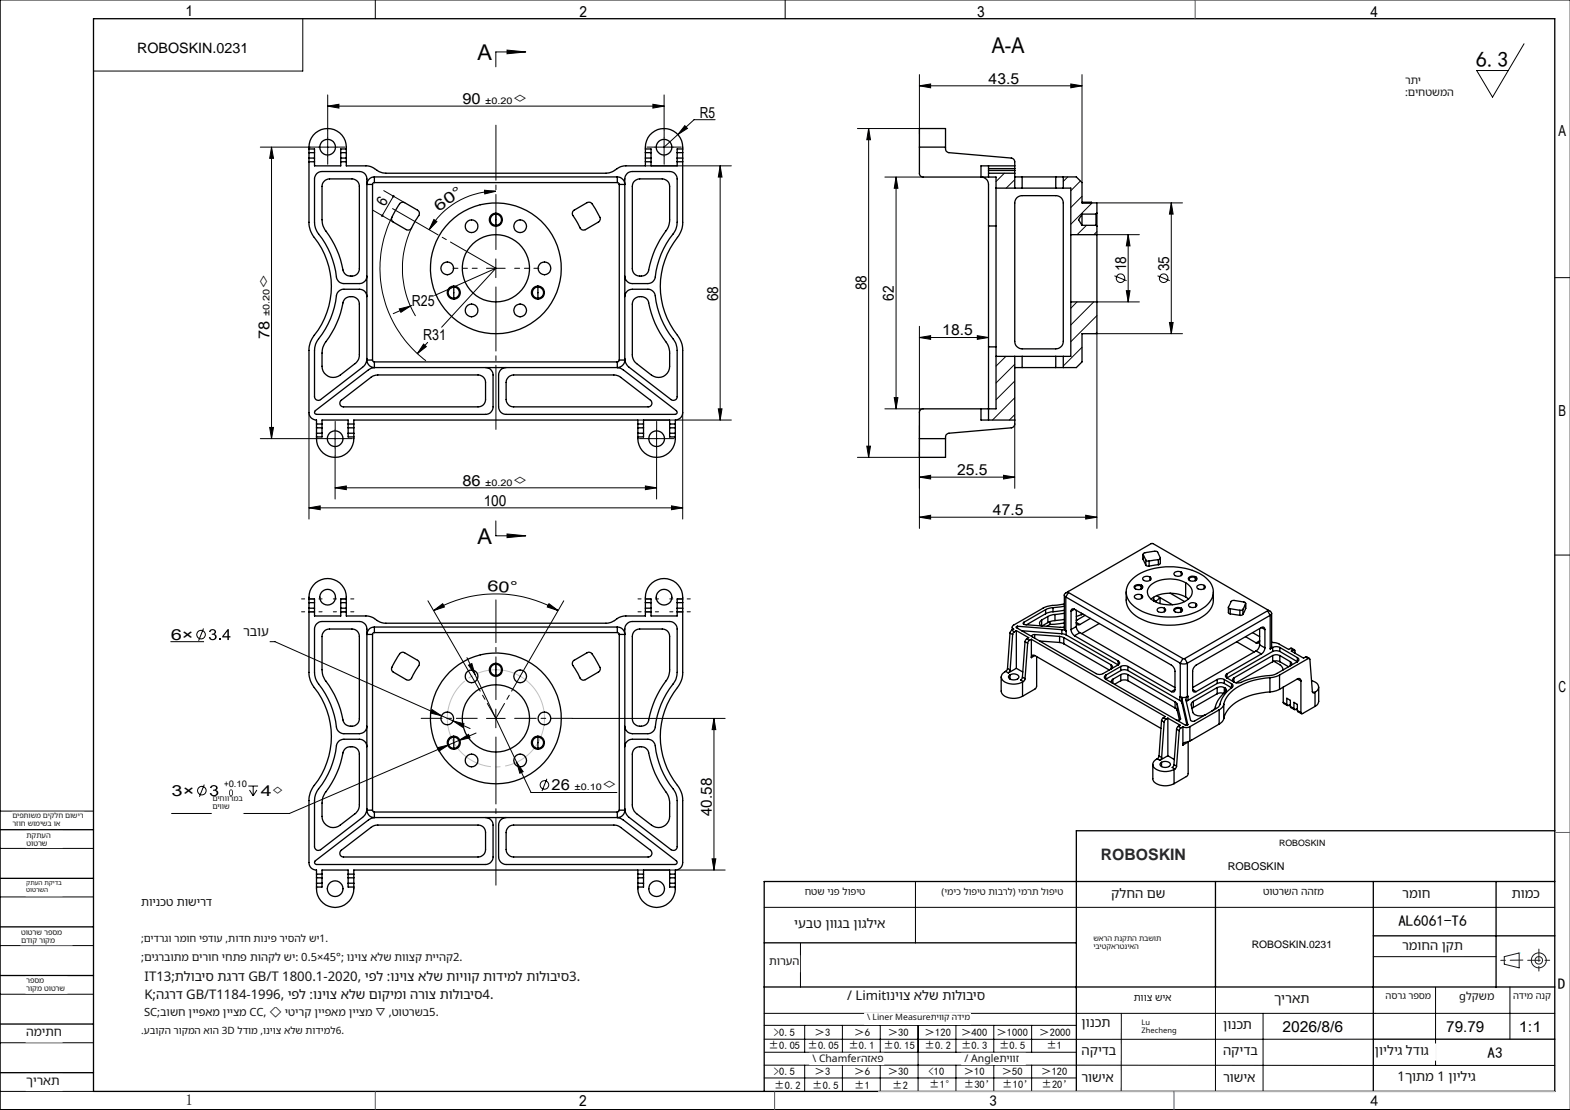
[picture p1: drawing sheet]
<svg xmlns="http://www.w3.org/2000/svg" width="420mm" height="297mm" viewBox="0 0 420 297" stroke-linecap="round" stroke-linejoin="round" font-family="sans-serif">
<g fill="none" stroke="#000" stroke-width=".27">
<path d="M100.4 0v5M210 0v5M420 0h-419.9v297h419.9M81 5v14h-56M135.6 13.4l5.1 .5-5.1 .5zM140.7 13.9h-8.1v4M246 20v15.9M289.5 20v28.9M407.7 11.7l-8.4 14.3-4.3-7.1h8.5M69.6 39.4h13.4M72.6 39.4l.6 3h-1.1zM72.6 39.4v78"/>
<path d="M85.2 39.4h4.9M87.7 28.4l3-.5v1zM87.7 25.4v9.4M87.7 28.4h90M87.7 36.9v5M174.7 27.9l3 .5-3 .5zM175.2 39.4h5M177.7 36.9v5M177.7 25.4v9.4M183.2 33.6l.7 .8-2.6 1.6zM191.3 32h-5.6l-8 7.4M229.4 34.4h16.6"/>
<path d="M232.4 34.4v88M232.4 34.4l.5 3h-1zM246 23l3-.5v1zM246 23h43.5M286.5 22.5l3 .5-3 .5zM99.7 56.2l5.5 3.2M102.7 51l5.5 3.2M104.8 58.1a30.9 30.9 0 0 0 9.1 38.4M105.2 52.5l-3 5.2M116.1 58.7l.8 .6-2.1 2.2zM129.6 50.9l3 .3-2.9 .7zM132.6 51.2a20.7 20.7 0 0 0-17.8 10.3"/>
<path d="M172.6 44.4h23.1M192.7 44.4l.4 3h-.9zM192.7 44.4v68M236.7 47.4h10.2M239.7 47.4l.5 3h-1zM239.7 47.4v62M268.7 46.4l-2.2 2.2M271.5 48.1l-2.3 2.2M285.6 47.3l-1.2 1.2M289 48.4l-2.5 2.6M289.5 52.5l-3 3M292.2 54.3l-5.7 5.7"/>
<path d="M293.4 54.3h22.9M313.3 54.3l.5 3h-1zM313.3 54.3v35M110.1 61a24.9 24.9 0 0 0 1.1 23.6M116.3 79.1l16.3-7.3-14.5 15.8M130.1 71.8h5M132.6 69.3v5M290.7 60.3l-2.6 2.5M293.4 62l-.8 .8M293.4 62.8h11.4M298.1 73.8l3.3 1.3M301.3 77.8h1l-.5 3z"/>
<path d="M301.8 62.8l.5 3h-1zM301.8 62.8v18M309.7 73.8l3.2 1.3M415.9 74.3h4.1M106.8 82.7l3-.8-2.6 1.7zM109.8 81.9l-4.6 2M110.2 81.7l-.4 .2M113.3 92.1l.8 .6-2.4 1.9zM114.4 91.6l-2.7 3M246 90.3l3-.5v1zM246 87.3v23.1M246 90.3h18.4"/>
<path d="M261.4 89.8l3 .5-3 .5zM269.1 95.4l-2.6 2.6M271.5 97.5l-5 5M288.1 80.8l-1.6 1.7M289.5 92.9l-5.1 5M292.6 80.8l-6.1 6.2M293.4 84.5l-6.9 6.9M293.4 88.9l-.3 .4M293.4 80.8h11.4M312.8 86.3h1l-.5 3zM316.3 89.3h-22.9v52.1M69.6 117.4h15.5"/>
<path d="M72.1 114.4h1.1l-.6 3zM82.7 110.4v28.5M87.1 117.4h5M89.6 114.9v5M170.6 112.4h25.1M173.1 117.4h5.1M175.6 114.9v5M182.6 110.4v28.5M192.2 109.4h.9l-.4 3zM231.9 119.4h1l-.5 3zM236.7 109.4h10.2M239.2 106.4h1l-.5 3z"/>
<path d="M246 113.9v27.5M271.5 101.9l-5 5.1M271.5 106.4l-6 6M271.5 110.9l-1.5 1.5M271.5 113.4v17.3M82.7 135.9l3-.5v1zM82.7 135.9h99.9M89.6 130.5l3-.5v1zM89.6 122v11.5M89.6 130.5h86M132.6 139.4v4h8.1M172.6 130l3 .5-3 .5z"/>
<path d="M175.6 122v11.5M179.6 135.4l3 .5-3 .5zM229.4 122.4h16.6M246 127.7l3-.5v1zM246 127.7h25.5M246 138.4l3-.5v1zM246 138.4h47.4M268.5 127.2l3 .5-3 .5zM290.4 137.9l3 .5-3 .5zM135.6 142.9l5.1 .5-5.1 .5zM415.9 148.5h4.1M45.7 171.7h27.9l44.5 19.8"/>
<path d="M54.4 168.2l-1.3 3.2M114.5 160.8l11.7 20.2M116 163.4l2.4-1.9 .5 .9zM116 163.4a33.4 33.4 0 0 1 33.3 0M124.9 176l2.2 4.5M125.3 178l.9-.5 .9 3zM146.9 161.5l2.4 1.9-2.9-1zM150.8 160.8l-11.7 20.2M115.6 189.9l2.5 1.6-3-.7zM118.1 191.5l3.1 1.4M120 199.3l-42.6 18.4h-31.5M121.2 192.9l2.9 .8-.3 .9z"/>
<path d="M121.2 192.9l4.6 2M122.8 198.1l2.5-1.6 .4 .9zM122.8 198.1l-2.8 1.2M127.1 180.5l15 31.6h22.9M127.4 196.1l-4.6 2M130.1 192.2h5M132.6 189.7v5M153 192.2h41M191 192.2l.5 3h-1zM191 192.2v40.6M0 217h25M54.6 209.9l-1.3 3.3"/>
<path d="M66.4 210.3h2.6M66.7 211.4l1 1.5M67.7 210.3v2.6M68.7 211.4l-1 1.5M117.1 200.1l2.9-.8-2.6 1.7zM138.2 204l1.7 2.5-.8 .4zM146.3 208.4l-1.3 3.3M0 227h25M0 240h25M170.6 232.8h23.4M190.5 229.8h1l-.5 3zM244.9 236v16.3"/>
<path d="M0 253h25M204.4 242.8h211.5M214.1 252.4v11.8M367.4 256h32.8M0 266h25M0 279h25M204.4 271.1h211.5M204.4 278.1h163M204.4 274.4h83.5M215.3 274.4v7.1M225.4 274.4v7.1M235.5 274.4v7.1"/>
<path d="M245.6 274.4v17.6M255.7 274.4v7.1M265.9 274.4v7.1M276 274.4v7.1M300 271.1l-.1 21M325.2 264.1v27.9M337.9 271.1v20.9M384 264.2v20.9M403.9 264.1v14M0 292h25M204.4 285l211.5 .1M204.4 288.4h83.5"/>
<path d="M204.5 281.5h83.5M215.3 285v7M225.4 285v7M235.5 285v7M255.7 285v7M265.9 285v7M276 285v7M287.9 292h128"/>
<circle cx="299.8" cy="74.4" r="1.14"/>
<circle cx="311.3" cy="74.4" r="1.14"/>
<circle cx="53.8" cy="169.8" r="1.15"/>
<circle cx="54" cy="211.5" r="1.15"/>
<circle cx="145.6" cy="210" r="1.15"/>
</g>
<g fill="none" stroke="#191924" stroke-width=".27">
<path d="M402.4 256l4-1v4l-4-1z"/>
<circle cx="411.7" cy="257" r="1"/>
<circle cx="411.7" cy="257" r="2"/>
</g>
<path d="M145.1 188.4a13 13 0 0 0-21.7-5.3 13 13 0 0 0 5.7 21.6 13 13 0 0 0 16.3-15.3l-.3-1" fill="none" stroke="#c0c0c0" stroke-width=".27" stroke-dasharray="30.5 1.3 1.3 1.3" stroke-dashoffset="8.7" stroke-linecap="butt"/>
<path d="M86.2 163.7h-5.5M86.2 160.2h-5.5M94.7 163.7h-5.5M94.7 160.2h-5.5M176.2 160.2h-5.5M176.2 163.7h-5.5M184.7 160.2h-5.5M184.7 163.7h-5.5" fill="none" stroke="#000" stroke-width=".27" stroke-dasharray="30.5 1.3 1.3 1.3" stroke-dashoffset="29.6"/>
<path d="M132.7 187.2v-26.7" fill="none" stroke="#000" stroke-width=".27" stroke-dasharray="30.5 1.3 1.3 1.3" stroke-dashoffset="19"/>
<path d="M127.7 192.2h-15" fill="none" stroke="#000" stroke-width=".27" stroke-dasharray="30.5 1.3 1.3 1.3" stroke-dashoffset="24.9"/>
<path d="M132.7 197.2v39.6" fill="none" stroke="#000" stroke-width=".27" stroke-dasharray="30.5 1.3 1.3 1.3" stroke-dashoffset="12.6"/>
<path d="M137.7 192.2h15.4" fill="none" stroke="#000" stroke-width=".27" stroke-dasharray="30.5 1.3 1.3 1.3" stroke-dashoffset="24.7"/>
<path d="M105 55.8l27.7 16" fill="none" stroke="#000" stroke-width=".27" stroke-dasharray="30.5 1.3 1.3 1.3" stroke-dashoffset="16.4"/>
<path d="M132.7 66.8v-33.3" fill="none" stroke="#000" stroke-width=".27" stroke-dasharray="30.5 1.3 1.3 1.3" stroke-dashoffset="15.7"/>
<path d="M127.7 71.8h-6.5M137.7 71.8h6.5" fill="none" stroke="#000" stroke-width=".27" stroke-dasharray="30.5 1.3 1.3 1.3" stroke-dashoffset="29.1"/>
<path d="M132.7 76.8v38.1" fill="none" stroke="#000" stroke-width=".27" stroke-dasharray="30.5 1.3 1.3 1.3" stroke-dashoffset="13.3"/>
<g fill="none" stroke="#000" stroke-width=".27" stroke-dasharray="30.5 1.3 1.3 1.3">
<path d="M85.2 39.4h-2.1M87.7 36.9v-2.1M90.2 39.4h2.1M175.2 39.4h-2.1M177.7 36.9v-2.1M180.2 39.4h2.1M87.7 41.9v2.1M177.7 41.9v2.1M87.2 117.4h-2.1M89.7 114.9v-2.1M89.7 119.9v2.1M92.2 117.4h2.1"/>
<path d="M173.2 117.4h-2.1M175.7 114.9v-2.1M175.7 119.9v2.1M178.2 117.4h2.1"/>
</g>
<path d="M132.7 192.2l-6.5-11.3M132.7 192.2l6.5-11.3" fill="none" stroke="#000" stroke-width=".27" stroke-dasharray="30.5 1.3 1.3 1.3" stroke-dashoffset="25.9"/>
<g fill="none" stroke="#000" stroke-width=".35">
<path d="M25 5h390.9v287h-390.9zM82.7 39.9h1.4v.9M82.7 39.9v.9M82.7 39.9a5 5 0 0 1 4.9-5.5 5 5 0 0 1 5 5.5M92.6 39.9v.9M92.6 39.9h-1.4v.9M172.6 39.9h1.6v.9M172.6 39.9v.9M172.6 39.9a5 5 0 0 1 5-5.5 5 5 0 0 1 5 5.5M182.6 39.9h-1.4v.9M182.6 39.9v.9M246 39.4v-5h6.9v5"/>
<path d="M246 39.4v7a.96 .96 0 0 0 .9 1h15.5M246 39.4h6.9M252.9 39.4a1.11 1.11 0 0 0 1 1.4l16.6 1.5a1.04 1.04 0 0 1 1 1v1.1M82.7 43.3v16.2a6.4 6.4 0 0 0 1.4 4 21.3 21.3 0 0 1-.6 27.1l-.5 1-.3 1.6v17.2a1.99 1.99 0 0 0 2 2v1M82.7 42.3v1M82.7 40.8v1.5M82.7 43.3h1.4M82.7 42.3h1.4M82.7 40.8h1.4M84.1 42.3v1M84.1 40.8v1.5M84.1 43.3v1.1h7.1v-1.1"/>
<path d="M86.7 48.5l.7-.5 .8-.1h6a1.99 1.99 0 0 1 1.9 2v22a2.23 2.23 0 0 1-2 2 2.23 2.23 0 0 1-2.3-1.7 26.4 26.4 0 0 0-5.1-11.1l-.4-1.1-.2-1.2v-8.9l.2-.8zM91.2 42.3v1M91.2 43.3h1.4M91.2 40.8v1.5M91.2 42.3h1.4M91.2 40.8h1.4M92.6 43.3v1.1h5.3a4.9 4.9 0 0 1 3.3 1.4l1.1 .4 .9 .2 59.2-.1a5.8 5.8 0 0 0 3.2-1.5l1.5-.4h5.5v-1.1M92.6 42.3v1M92.6 40.8v1.5M99.7 49.4v46.9M100.2 47.3a2.05 2.05 0 0 0-2.1 2.1h1.6M100.2 48.9l-.4 .1-.1 .4"/>
<path d="M100.2 47.3v1.6M100.2 48.9h64.9M100.2 47.3h64.9M107 54.4l.5-.3h.6l3.6 2.1a1.1 1.1 0 0 1 .1 1.9l-1.3 2a1.44 1.44 0 0 1-1.6 1.4l-3.7-2.1a1.14 1.14 0 0 1-.1-1.7zM132.6 57a1.75 1.75 0 0 1 1.8 1.8 1.75 1.75 0 0 1-1.8 1.7M132.6 57a1.75 1.75 0 0 0-1.7 1.8 1.75 1.75 0 0 0 1.7 1.7M132.6 57v3.5M153.3 56.5l3.8-2.3a1.13 1.13 0 0 1 1.6 .8l1.5 2.7a1.1 1.1 0 0 1-.1 1.7l-3.5 2.1a1.13 1.13 0 0 1-1.6-.9l-1.2-2.1a1.49 1.49 0 0 1-.5-2zM165.1 48.9h.3l.3 .5M165.1 47.3a2.05 2.05 0 0 1 2 2.1h-1.4M165.1 47.3v1.6M165.7 49.4v46.9"/>
<path d="M169.7 48.5l1.4-.6h6.1a1.99 1.99 0 0 1 1.9 2v8.9a4.6 4.6 0 0 1-1 3 27.7 27.7 0 0 0-4.8 11.1 2.29 2.29 0 0 1-2.4 .9 2.29 2.29 0 0 1-1.7-1.9v-22l.1-.8zM172.6 42.3v1M172.6 43.3h1.6M172.6 40.8v1.5M172.6 42.3h1.6M172.6 40.8h1.6M174.2 42.3v1M174.2 43.3v1.1h7v-1.1M174.2 40.8v1.5M181.2 42.3v1M181.2 43.3h1.4M181.2 40.8v1.5"/>
<path d="M181.2 42.3h1.4M181.2 40.8h1.4M182.6 43.3v16.2a6.4 6.4 0 0 1-1.4 4 21.3 21.3 0 0 0 .6 27.1l.7 1.5 .1 1.1v17.2a1.99 1.99 0 0 1-1.9 2v1M182.6 42.3v1M182.6 40.8v1.5M262.4 47.4h2M262.4 47.4a1.99 1.99 0 0 1 2 2v11.1M264.4 45.6v.8M264.4 44.4v.7M264.4 47.4h2.1v62h-4.1M264.4 44.4h-2v3M264.4 44.4h7.1"/>
<path d="M264.4 46.4h7.1M264.4 45.1v.5M264.4 46.4v1M264.4 45.6h7.1M264.4 45.1h7.1M266.5 50.3h5M271.5 47.3h1.9M271.5 50.3h1.9M271.5 45.6v.8M271.5 44.4v.7M271.5 45.1v.5M271.5 46.4v3.9"/>
<path d="M272 52.9l.7-.4 .7-.2h9a1.93 1.93 0 0 1 2 2v37a1.99 1.99 0 0 1-2 2h-9a1.99 1.99 0 0 1-1.9-2v-37l.1-.7zM273.4 47.3h9M273.4 50.3h9M273.4 47.3v3M282.4 47.3h2M282.4 50.3h2M282.4 47.3v3M284.4 47.3h3.5l1.6 1.6v5.4h3.9v2.7M284.4 50.3h2.1v12.5M284.4 47.3v3M289.5 57.3v3M289.5 54.1l2.5 .1"/>
<path d="M289.5 57.3h3.7M289.5 57.3l-1 1.5 1 1.5M289.5 54.2h2.5M292 54.2v.1M293.2 57.3v3M293.4 57v3.5M293.4 57l-.2 .3M98.1 73.9a1.99 1.99 0 0 1-2 2h-4.1a2 2 0 0 1-2-1.8 23.5 23.5 0 0 0-5.2-12.2l-.5-1.2-.2-1.2v-11.6a1.99 1.99 0 0 1 2-2h10a1.93 1.93 0 0 1 2 2v48.4M98.1 79.4a1.93 1.93 0 0 0-2-2h-4.1a2 2 0 0 0-2 1.8 23.9 23.9 0 0 1-5.2 12.2l-.4 .7-.3 1.7v12.3a1.01 1.01 0 0 0 .6 .9 1.01 1.01 0 0 0 1.1-.1l11.2-8.6a2.97 2.97 0 0 0 1.1-2.4M121.4 76.5a1.75 1.75 0 0 1 1.7 1.8 1.75 1.75 0 0 1-1.7 1.7M121.4 76.5a1.75 1.75 0 0 0-1.8 1.8 1.75 1.75 0 0 0 1.8 1.7M121.4 76.5v3.5"/>
<path d="M143.9 76.5a1.75 1.75 0 0 0-1.7 1.8 1.75 1.75 0 0 0 1.7 1.7M143.9 76.5a1.75 1.75 0 0 1 1.7 1.8 1.75 1.75 0 0 1-1.7 1.7M143.9 76.5v3.5M167.1 79.4a1.99 1.99 0 0 1 2.1-2h4.1a2 2 0 0 1 2 1.8 24.8 24.8 0 0 0 5.4 12.5l.5 2.1v12.3a1.01 1.01 0 0 1-.6 .9 1.01 1.01 0 0 1-1.1-.1l-11.2-8.6a2.97 2.97 0 0 1-1.2-2.4M167.1 73.9a2.05 2.05 0 0 0 2.1 2h4.1a2 2 0 0 0 2-1.8 23.5 23.5 0 0 1 5.2-12.2l.5-1.2 .2-1.2v-11.6a1.99 1.99 0 0 0-2.1-2h-9.9a1.99 1.99 0 0 0-2.1 2v48.4M169.7 80a2.3 2.3 0 0 1 3.8 1 28.7 28.7 0 0 0 5.3 11.5l.3 1.5v4a2.99 2.99 0 0 1-1.6 2.7 2.99 2.99 0 0 1-3.2-.3l-4-3.1a2.97 2.97 0 0 1-1.1-2.4v-13.5l.1-.8zM264.4 60.5v32.3M264.4 60.5h2.1M286.5 62.8v18M286.5 62.8h6.9M289.5 60.3h3.7M293.2 60.3l.2 .2"/>
<path d="M293.4 62.8v18M293.4 60.5v2.3M92.2 80.1a2.26 2.26 0 0 1 2.4-.7 2.26 2.26 0 0 1 1.5 2v13.5a2.73 2.73 0 0 1-1.1 2.4l-4 3.1a3 3 0 0 1-3.2 .3 3 3 0 0 1-1.7-2.7v-3.5a4.8 4.8 0 0 1 1.1-3.1 27.2 27.2 0 0 0 4.8-11zM98.1 96.3a2.05 2.05 0 0 0 2.1 2.1M98.1 96.3h1.6M99.7 96.3l.1 .4 .4 .1M100.2 98.4l-.9 .1-.7 .5-14.3 10.9a.55 .55 0 0 0-.1 .6 .55 .55 0 0 0 .5 .4h45.2a1.99 1.99 0 0 0 2-2v-8.6a1.99 1.99 0 0 0-2-1.9M100.2 98.4h64.9M100.2 96.8v1.6M100.2 96.8h64.9M135.4 98.4a1.99 1.99 0 0 0-2 1.9v8.6a1.99 1.99 0 0 0 2 2h45.2a.55 .55 0 0 0 .5-.4 .55 .55 0 0 0-.2-.6l-14.2-10.9-.7-.5-.9-.1M165.1 96.8v1.6"/>
<path d="M165.7 96.3l-.3 .5h-.3M165.7 96.3h1.4M167.1 96.3a2.05 2.05 0 0 1-2 2.1M264.4 92.8v19.6M264.4 92.8h2.1M266.5 95.4h5M271.5 98.4h1.9M271.5 95.4h1.9M271.5 95.4v18a1.03 1.03 0 0 1-1 1.1l-16.6 1.4a1.13 1.13 0 0 0-1 1.5M273.4 98.4h9M273.4 95.4h9M273.4 95.4v3"/>
<path d="M282.4 98.4h2M282.4 95.4h2M282.4 95.4v3M284.4 95.4v3M286.5 80.8v14.6h-2.1M286.5 80.8h6.9M293.4 80.8v8.5h-3.9v7.5l-1.6 1.6h-3.5M84.7 113.4v1.1M84.7 115.9v1M84.7 116.9a5 5 0 0 0 5 5.5 5 5 0 0 0 5-5.5M84.7 113.4h1.4M84.7 114.5v1.4"/>
<path d="M84.7 114.5h1.4M84.7 115.9h1.4M86.1 113.4v1.1M86.1 115.9v1h-1.4M86.1 113.4v-1h7v1M86.1 114.5v1.4M91.3 107.1l7.9-6.1 1.4-.6 27.3-.1a1.99 1.99 0 0 1 2 2v4.6a1.93 1.93 0 0 1-2 2h-36a.98 .98 0 0 1-1-.7 .98 .98 0 0 1 .4-1.1zM93.1 113.4v1.1M93.1 115.9v1h1.6M93.1 113.4h1.6M93.1 114.5v1.4M93.1 114.5h1.6"/>
<path d="M93.1 115.9h1.6M94.7 113.4v1.1M94.7 115.9v1M94.7 113.4v-1h75.9v1M94.7 114.5v1.4M136 100.9l.6-.4 .8-.2 27.3 .1 1.4 .6 7.9 6.1a.99 .99 0 0 1 .3 1.1 .99 .99 0 0 1-.9 .7h-36a1.99 1.99 0 0 1-2-2v-5zM170.6 113.4v1.1M170.6 115.9v1M170.6 116.9a5 5 0 0 0 5 5.5 5 5 0 0 0 5.1-5.5M170.6 113.4h1.6M170.6 114.5v1.4M170.6 114.5h1.6"/>
<path d="M170.6 115.9h1.6M172.2 113.4v1.1M172.2 115.9v1h-1.6M172.2 113.4v-1h6.9v1M172.2 114.5v1.4M179.1 113.4v1.1M179.1 115.9v1h1.6M179.1 113.4h1.6M179.1 114.5v1.4M179.1 114.5h1.6M179.1 115.9h1.6M180.7 113.4v1.1"/>
<path d="M180.7 115.9v1M180.7 114.5v1.4M246 117.4v5h6.9v-5M246 117.4h6.9M262.4 109.4v3h2M262.4 109.4h-15.5a.96 .96 0 0 0-.9 1v7M264.4 112.4h7.1M284.7 159.2v9l.4 .5M285.1 159.7l30.6 17.7M285.1 159.7v9M285.8 158.3v.2M285.8 158.3l22.2-12.9h.3l30.8 17.8"/>
<path d="M285.8 158.3l-.7 .4a.55 .55 0 0 0-.4 .5 .55 .55 0 0 0 .4 .5M285.8 158.5l-.7 1.2M285.8 158.5l30.6 17.7M301.3 158.4a7.2 7.2 0 0 0 .5 4.3 12.1 12.1 0 0 0 9.3 4.5 15 15 0 0 0 12.3-3.7l.8-1.1a6.8 6.8 0 0 0 .4-4M302.6 155.3a15.2 15.2 0 0 1 12.4-3.5 11.4 11.4 0 0 1 9.1 4.6 4.7 4.7 0 0 1-2.3 6.3 17.8 17.8 0 0 1-17.7 0 4.7 4.7 0 0 1-1.5-7.4zM303.5 156.8a1.39 1.39 0 0 1 2.2 .3 1.33 1.33 0 0 1-2.3-.1zM303.6 159.4a1.32 1.32 0 0 1 2.1 .4 1.25 1.25 0 0 1-1.2 .6 1.25 1.25 0 0 1-1-.8zM305.3 156.8l.2 .3-.2 .5M305.3 156.8a1.09 1.09 0 0 0-1.7 .5l.2 .3M305.3 156.8v.8M305.4 159.2v.9M305.4 156.6l-.1 .2"/>
<path d="M305.8 154.5a1.35 1.35 0 0 1 2.1 .4 1.28 1.28 0 0 1-2.2-.2zM305.8 149.6v.1M305.8 148.3v1.4M305.8 149.7l.7 1.5M306.5 151.2l.9 .3M306.5 149.9l.3 .2h.6M306.5 149.9v1.3M307.4 150.1v1.4M307.6 156.8a8.6 8.6 0 0 1 10.5-.2 2.39 2.39 0 0 1-.7 4.1 8.9 8.9 0 0 1-9.6-.5 2.31 2.31 0 0 1-.2-3.4zM307.6 154.4v.9M308.6 159.8l.1 1h.4M309.4 159.4l4.3 2.4"/>
<path d="M309.9 151.1l-2.5 .4M309.9 149.8l.4-.2 .1-.3-.8-1.7a7.5 7.5 0 0 0-3.7 .6l.6 1.7M309.9 149.8l-2.5 .3M309.9 149.8v1.3M310.2 159.8l-.8 .9M310.3 159.9v1.6M310.4 149.4v1.4l-.5 .3M313 158.7l3.9 2.3M314.2 153.2a1.32 1.32 0 0 1 2.1 .4 1.29 1.29 0 0 1-2.3-.1zM316 153.1v.9M317.2 159.7l.8 .6M317.2 159.7a9 9 0 0 0-9.3 .6"/>
<path d="M317.2 155.9v3.8M318 154.6a1.39 1.39 0 0 1 2.2 .3 1.37 1.37 0 0 1-2.3-.1zM319.8 154.6l.2 .3-.2 .5M319.8 154.6a1.09 1.09 0 0 0-1.7 .5l.2 .3M319.8 154.6v.8M319.9 154.4l-.1 .2M320.3 156.8a1.48 1.48 0 0 1 2.1 .2 1.22 1.22 0 0 1-1.1 .7 1.22 1.22 0 0 1-1.1-.7zM322.1 156.6v.9M82.7 163.7v16.2a6.4 6.4 0 0 0 1.4 4.1 21.3 21.3 0 0 1-.6 27.1l-.5 1-.3 1.5v17.2a1.93 1.93 0 0 0 2 2v1.1M82.7 162.7v1M82.7 160.3h1.4v1M82.7 160.3v1"/>
<path d="M82.7 160.3a5 5 0 0 1 4.9-5.5 5 5 0 0 1 5 5.5M82.7 161.3v1.4M82.7 163.7h1.4M82.7 162.7h1.4M82.7 161.3h1.4M84.1 162.7v1M84.1 161.3v1.4M84.1 163.7v1.1h7.1v-1.1M86.7 168.9l.7-.5 .8-.1h6a1.93 1.93 0 0 1 1.9 2v22a2.23 2.23 0 0 1-2 2 2.23 2.23 0 0 1-2.3-1.7 25.9 25.9 0 0 0-5.1-11l-.3-.8-.3-1.6v-8.9l.2-.8zM91.2 162.7v1M91.2 161.3v1.4M91.2 163.7h1.4"/>
<path d="M91.2 162.7h1.4M91.2 161.3h1.4M92.6 163.7v1.1h5.6a5.3 5.3 0 0 1 3 1.4l1.7 .6h59.5a6.3 6.3 0 0 0 3.2-1.6l1.5-.4h5.5v-1.1M92.6 162.7v1M92.6 160.3v1M92.6 160.3h-1.4v1M92.6 161.3v1.4M99.7 169.8v47M100.2 167.8a1.99 1.99 0 0 0-2.1 2h1.6M100.2 169.3l-.4 .1-.1 .4M100.2 167.8v1.5M100.2 169.3h64.9"/>
<path d="M100.2 167.8h64.9M107 174.8l.9-.3 3.8 2.2a1.09 1.09 0 0 1 .1 1.8l-1.3 2a1.38 1.38 0 0 1-1.6 1.4l-3.7-2.1a1.12 1.12 0 0 1-.1-1.7zM132.6 177.5a1.75 1.75 0 0 1 1.8 1.7 1.75 1.75 0 0 1-1.8 1.8M132.6 177.5a1.75 1.75 0 0 0-1.7 1.7 1.75 1.75 0 0 0 1.7 1.8M132.6 177.5v3.5M153.4 176.8l3.7-2.1a1.13 1.13 0 0 1 1.6 .7l1.5 2.7a1.09 1.09 0 0 1-.1 1.7l-3.5 2.1a1.09 1.09 0 0 1-1.6-.9l-1.2-2.1a1.41 1.41 0 0 1-.4-2.1zM165.1 169.3h.3l.3 .5M165.1 167.8a1.99 1.99 0 0 1 2 2h-1.4M165.1 167.8v1.5M165.7 169.8v47M169.7 168.9l.7-.5 .7-.1h6.1a1.93 1.93 0 0 1 1.9 2v8.9a4.6 4.6 0 0 1-1 3 27.7 27.7 0 0 0-4.8 11.1 2.28 2.28 0 0 1-2.4 1 2.28 2.28 0 0 1-1.7-2v-22l.1-.8zM172.6 162.7v1"/>
<path d="M172.6 160.3h1.6v1M172.6 160.3v1M172.6 160.3a5 5 0 0 1 5-5.5 5 5 0 0 1 5 5.5M172.6 161.3v1.4M172.6 163.7h1.6M172.6 162.7h1.6M172.6 161.3h1.6M174.2 162.7v1M174.2 161.3v1.4M174.2 163.7v1.1h7v-1.1M181.2 162.7v1M181.2 161.3v1.4"/>
<path d="M181.2 163.7h1.4M181.2 162.7h1.4M181.2 161.3h1.4M182.6 163.7v16.2a6.4 6.4 0 0 1-1.4 4.1 21.3 21.3 0 0 0 .6 27.1l.7 1.5 .1 1v17.2a1.93 1.93 0 0 1-1.9 2v1.1M182.6 162.7v1M182.6 160.3h-1.4v1M182.6 160.3v1M182.6 161.3v1.4M269 179.6a1.56 1.56 0 0 0-1.1 1.7 1.56 1.56 0 0 0 1.4 1.4 5.2 5.2 0 0 0 4.2-.2M269 179.6l.7 .5M269.5 178.9l-.5 .7M269.5 178.9l.7 .4"/>
<path d="M270.2 169.4l.7 .4M270.2 169.4l-.7 9.5M270.2 179.3l-.5 .8M270.7 168.6l-.5 .8M270.7 168.6l.7 .4M270.8 167.8v.8M270.9 169.8l-.7 9.5M271.4 169l-.5 .8M271.9 168.7l3.3 1.9-.5 .4M271.9 168.7l-.5 .3M271.9 178.8l1.7 1M271.9 168.7v10.1"/>
<path d="M271.9 178.8l-2.2 1.3M272.2 167.6a.24 .24 0 0 0-.3 0 .24 .24 0 0 0 0 .4l21.3 12.2a1.89 1.89 0 0 0 1.9 0l4-2.3M272.2 167.6l11.9 .9M272.2 167.6v.5M273.3 168.8l10.8 .8M273.9 166.5l-.2 .4 .6 .2 9.3 .7h1.1M273.9 166.5v.5M274.2 171.7l.7 .4M274.2 171.7l-.7 9.5M274.7 171l-.5 .7M274.7 171l.7 .3M274.9 172.1l-.7 9.5"/>
<path d="M275.4 171.3l-.5 .8M275.9 171.1l35.8 20.6-.5 .3M275.9 171.1l-.5 .2M275.9 171.1v4.9M276.8 169.8l-.7 .2 .1 .4M276.8 169.8l6.7 .5M276.8 169.8v1M276.8 175.4a.56 .56 0 0 0-.6-.1 .56 .56 0 0 0-.3 .7M276.8 175.4l33.8 19.5M276.8 175.4l-.9 .6M277.3 175.7v8.1l-.4 .5-3.4 2M278.1 171.5l5.4 .4"/>
<path d="M278.7 165.9l-.6 .7 .1 .5 .3 .4M278.7 165.9v1.6M279.7 163.1l-5.8 3.4M279.7 164.2l-5.1 3M279.7 163.1v1.1M280.3 165l-1.6 .9M280.3 165v1.6M280.3 166.6l-1.5 .9M280.9 166.3v.8M280.9 167.1l-.9 .5M281.7 162.6l-2 .5M281.7 163.7l-2 .5"/>
<path d="M281.7 162.6v1.1M282.2 164.4l-1.9 .6M282.2 166l-1.9 .6M282.2 164.4v1.6M283.5 170.3l1.1 .3M283.5 171.9l1.1 .4M283.5 170.3v1.6M284.1 168.5l1 .2M284.1 169.6l1.1 .3M284.1 168.5v1.1M284.6 172.3l12.2 7M284.6 170.6l12.7 7.3"/>
<path d="M284.6 170.6v1.7M284.7 161.6l-3.5 .4-1.6 .5-8.4 4.7a.58 .58 0 0 0-.4 .6 .58 .58 0 0 0 .4 .5l-.5 .3M284.7 162.2l-3 .4M284.7 163.3l-3 .4M284.7 164.1l-2.5 .3M284.7 165.7l-2.5 .3M284.7 166.7l-3.8 .4M285.1 168.7l.1 1.2M285.2 169.9l13.9 8M286.5 168.4a2.2 2.2 0 0 0 .9 1.7M286.5 163.5v4.9M287.4 163l26 15a2.1 2.1 0 0 1 .9 1.6v4.9"/>
<path d="M287.4 163a.56 .56 0 0 0-.6 0 .56 .56 0 0 0-.3 .5M287.4 170.1l11.7 6.7M287.4 163l-.9 .5M287.9 166.5l1 .6a.58 .58 0 0 1-.7 .1 .58 .58 0 0 1-.3-.7zM287.9 167.6a1.97 1.97 0 0 0 1 1.7M287.9 163.3v4.3M287.9 167.6l-1.4 .8M288.4 165.8l-.5 .1M288.9 169.3l-1.5 .8M288.9 169.3l25.4 14.7M289.3 164.5l-1.4 .5M289.3 164.1v.4"/>
<path d="M289.8 164.4l-.5 .1M290.3 164.6l-2.4 1.4M291.7 165.4l-2.8 1.7M294.1 166.8l-4.8 2.7M297.3 177.9a.58 .58 0 0 1 .3 .5 .58 .58 0 0 1-.3 .6zM299.1 176.8a.55 .55 0 0 1 .4 .6 .55 .55 0 0 1-.4 .5M299.1 176.8v1.1M299.8 178.3a2.25 2.25 0 0 1 1.9 0M299.8 179.4a1.96 1.96 0 0 1 1.9 0M299.8 178.3l-4 2.4M299.8 179.4l-4 2.3M299.8 178.3v1.1"/>
<path d="M301.7 178.3l11.7 6.8M301.7 179.4l13.9 8M301.7 178.3v1.1M308.7 160.6l.4 .2M309.4 160.7l-.3 .1M309.4 160.7v.4M309.7 162.9a1.35 1.35 0 0 1 2.1 .4 1.29 1.29 0 0 1-2.2-.2zM311.5 162.7v1M314.1 163a1.39 1.39 0 0 1 2.2 .3 1.33 1.33 0 0 1-2.3-.1zM315.7 177.4a2.25 2.25 0 0 0 1.9 0M315.7 177.4v9M315.9 162.9l.3 .4-.3 .4"/>
<path d="M315.9 162.9a1.09 1.09 0 0 0-1.7 .5l.2 .3M315.9 162.9v.9M316 162.7l-.1 .2M316.4 176.2h.5M316.4 176.2l-.7 1.2M316.9 176.2l.7 1.2M317.6 177.4v9M318.1 161.6a1.3 1.3 0 0 1 2.1 .4 1.28 1.28 0 0 1-2.2-.2zM319.9 161.5v.9M328.6 162.5v1.4l.5 .3M329.1 164.2l2.6 .4M329.1 162.9l2.6 .4"/>
<path d="M329.1 162.9v1.3M330.8 171.7l4.7 2.7M331.7 163.3v1.3M332.5 164.4l-.8 .2M332.5 163.1l-.8 .2M332.5 163.1v1.3M333.2 162.9l-.7 1.5M333.2 161.5l-.4-.4-2.9-.4-.5 .2-.5 1a.54 .54 0 0 0 0 .9l.2 .1M333.2 161.5l-.7 1.6M333.2 170.4l2.8 1.6M333.2 161.5v1.4M333.2 161.4v1.5"/>
<path d="M335.1 169.3l1.9 1.1M336 172l1-.6a.6 .6 0 0 1-.3 .6 .6 .6 0 0 1-.7 0zM336 174.2l-16.9 9.8M336 174.2l1.4 .8M337 172.5a2.11 2.11 0 0 1-1 1.7M337 172.5l1.4 .9M337 168.2v4.3M337.4 167.9a.58 .58 0 0 1 .7-.1 .58 .58 0 0 1 .3 .6M337.4 167.9l-17.4 10.1a2.2 2.2 0 0 0-.9 1.6v4.9M337.4 175l-9.2 5.3M337.4 167.9l1 .5M338.4 173.4a2.11 2.11 0 0 1-1 1.6"/>
<path d="M338.4 168.4v5M339.1 163.2v.2M339.1 163.2l.7 .3a.58 .58 0 0 1 .4 .6 .58 .58 0 0 1-.4 .5M339.1 163.4l-22.2 12.8M339.1 163.4l.7 1.2M339.8 164.6l-22.2 12.8M339.8 164.6v9M340.2 171.9l1.7 .3 2.8 1.6 .5-.3M340.2 164.1v9l-.4 .5M340.5 173.2a1.96 1.96 0 0 1 1.9 0M340.5 174.3a2.25 2.25 0 0 1 1.9 0M340.5 175.4a2.25 2.25 0 0 1 1.9 0"/>
<path d="M340.5 177.1a1.96 1.96 0 0 1 1.9 0M340.5 173.2l-.7 .4M340.5 173.2v1.1M340.5 175.4v1.7M340.5 174.3l-12.3 7.1M340.5 177.1l-9.8 5.6M340.5 175.4l-10.4 6M340.7 176.9l1.8 1.1 .8 1.2M342.4 173.2l4.7 2.8M342.4 174.3l4.7 2.8M342.4 175.4l2.8 1.7M342.4 173.2v1.1"/>
<path d="M342.4 175.4v1.7M342.4 177.1l2.3 1.3M345.2 177.1a.55 .55 0 0 1 .4 .5 .55 .55 0 0 1-.4 .5zM345.2 173.5l.3-.1 .8 .4M345.2 173.5l.7 .4M345.9 173.9h.4l.2 .9M345.9 173.9l-.5 .3 3.3 1.9 .6-.3M347.1 177.1l-6.2 3.4a33.3 33.3 0 0 0-9.6 2.2l-.9-.1-2.2-1.2M347.1 176a.58 .58 0 0 1 .4 .5 .58 .58 0 0 1-.4 .6M347.1 176v1.1M349.3 175.8h.3l.7 .4M349.3 175.8l.7 .4"/>
<path d="M350 176.2l.2-.1 .2 .3 .7 8.7 .2 .3 .3-.1M350 176.2l-7.7 4.4M98.1 194.3a1.99 1.99 0 0 1-2 2h-4.1a2.07 2.07 0 0 1-2-1.8 23.9 23.9 0 0 0-5.2-12.2l-.4-.7-.3-1.7v-11.6a2.05 2.05 0 0 1 2-2h10a1.99 1.99 0 0 1 2 2v48.5M98.1 199.8a1.99 1.99 0 0 0-2-2h-4.1a2 2 0 0 0-2 1.8 23.5 23.5 0 0 1-5.2 12.2l-.5 1.1-.2 1.3v12.4a1.01 1.01 0 0 0 .6 .9 1.01 1.01 0 0 0 1.1-.1l11.2-8.7a3.1 3.1 0 0 0 1.1-2.3M121.4 197a1.75 1.75 0 0 1 1.7 1.7 1.75 1.75 0 0 1-1.7 1.8M121.4 197a1.75 1.75 0 0 0-1.8 1.7 1.75 1.75 0 0 0 1.8 1.8M121.4 197v3.5M143.9 197a1.75 1.75 0 0 0-1.8 1.7 1.75 1.75 0 0 0 1.8 1.8M143.9 197a1.75 1.75 0 0 1 1.7 1.7 1.75 1.75 0 0 1-1.7 1.8M143.9 197v3.5M167.1 199.8a2.05 2.05 0 0 1 2.1-2h4.1a2 2 0 0 1 2 1.8 23.5 23.5 0 0 0 5.2 12.2l.5 1.1 .2 1.3v12.4a1.01 1.01 0 0 1-.6 .9 1.01 1.01 0 0 1-1.1-.1l-11.2-8.7a3.1 3.1 0 0 1-1.2-2.3M167.1 194.3a2.05 2.05 0 0 0 2.1 2h4.1a2.07 2.07 0 0 0 2-1.8 24.8 24.8 0 0 1 5.4-12.5l.5-2.1v-11.6a2.05 2.05 0 0 0-2.1-2h-9.9a2.05 2.05 0 0 0-2.1 2v48.5"/>
<path d="M267.8 181.1v3.8a2.7 2.7 0 0 0 3.1 2l1.7-.2 .9-.4M270 180.7a1.72 1.72 0 0 1 2.6 .4 1.63 1.63 0 0 1-2.8 0zM270.2 180.5v1.2M273.5 181.2l-.4 .8 .7 .3M273.5 181.2l.7 .4M273.5 182.5v3.8M273.8 182.3l-.3 .2M274.2 181.6l-.4 .7M295.8 180.7a.58 .58 0 0 0-.4 .5 .58 .58 0 0 0 .4 .5M295.8 181.7l21.3 12.3 .3 .1 .3-.3M295.8 180.7v1M297.5 181.9l.2-.2v1.1l-.4-.4z"/>
<path d="M299.8 180.5a1.96 1.96 0 0 1 1.9 0M299.8 182.1a2.25 2.25 0 0 1 1.9 0M299.8 180.5l-2.1 1.2M299.8 180.5v1.6M299.8 182.1l-1.6 1M301.7 180.5l12.7 7.3M301.7 180.5v1.6M301.7 182.1l12.7 7.3M310.7 192.8l.7 .4M310.7 192.8l-.6 9.5M311.2 192l-.5 .8M311.2 192l.7 .4"/>
<path d="M311.4 193.2l-.6 9.5M311.9 192.4l-.5 .8M312.4 192.2l3.3 1.9-.5 .2M312.4 192.2l-.5 .2M312.4 192.2v10M314.3 184.5a.58 .58 0 0 1-.2 .6 .58 .58 0 0 1-.7 0M314.3 184.5l-.9 .6M314.4 187.8l.5 .7M314.4 189.4l.5 .7M314.4 187.8v1.6M314.7 195.1l.8 .4M314.7 195.1l-.7 9.5"/>
<path d="M314.9 188.5l.9 3.8M314.9 188.5v1.6M314.9 190.1l.6 2.6M315.2 194.3l-.5 .8M315.2 194.3l.7 .5M315.5 195.5l-.8 9.5M315.6 187.4l.6 .7M315.7 186.4l.5 .6M315.7 186.4a1.96 1.96 0 0 0 1.9 0M315.7 186.4l-.1 1M315.8 192.3a.76 .76 0 0 1-1.1 .3M315.8 192.3v.1"/>
<path d="M315.9 194.8l-.4 .7M316.2 187l1.5 6.8M316.2 188.1l1.3 6M316.2 187v1.1M316.4 194.4a1.89 1.89 0 0 0 1.9 0M316.4 194.4l-.5 .4M316.4 194.4v5M317.7 193.8v.1M317.8 187.4l-.4 .4M317.8 186.3l-.2 .1M317.8 186.3v1.1M317.9 198.4l-.1 8.9-.3 .4-3.4 2"/>
<path d="M317.9 198.5l-1.5 .9M318.3 198.3l-1 .3a.74 .74 0 0 0-.9 .8M318.3 194.4v3.9M319.1 184.5a.57 .57 0 0 0 .2 .6 .57 .57 0 0 0 .7 0M319.1 184.5l.9 .6M319.2 187.7l-.5 .7 .4 2.2a2.55 2.55 0 0 0 3.4 .6M319.2 189.3l-.3 .3M319.2 187.7v1.6M325.6 181.8a1.96 1.96 0 0 1 1.9 0M325.6 182.9a2.25 2.25 0 0 1 1.9 0M325.6 184a2.25 2.25 0 0 1 1.9 0M325.6 181.8l-5.6 3.3"/>
<path d="M325.6 182.9l-7.8 4.5M325.6 184l-6.4 3.7M325.6 181.8v1.1M325.6 184v1.6M325.6 185.6l-6.4 3.7M326.1 189.9l-7.8 4.5M326.1 193.7l-7.8 4.6M326.1 189.9v3.8M327.3 185.5l-.7-.1-1 .2M327.4 188.5a2.19 2.19 0 0 1-1.3 1.4M327.4 192.3a2.19 2.19 0 0 1-1.3 1.4M327.4 188.5v3.8"/>
<path d="M327.5 181.8l2 1.1M327.5 182.9l2 1.1v-1.1M327.5 184l.2 .1M327.5 181.8v1.1M327.5 184v1.4M327.7 184.1a.55 .55 0 0 1 .2 1 8.6 8.6 0 0 0-3 4.5l-.7 .6M327.7 184.1v1.1M328.2 180.3a.58 .58 0 0 0-.4 .5 .58 .58 0 0 0 .4 .6M328.2 180.3v1.1M329.5 182.9a.56 .56 0 0 1 .3 .5 .56 .56 0 0 1-.2 .6 7.9 7.9 0 0 0-3.4 4.9l-.8 .6-5.8 3.4a.81 .81 0 0 1-1.1-.2l-1.2-5.4 .1-.7 .4-.3M330 181.5l.1-.1v1.1l-.4-.6zM339.7 181.3a16.1 16.1 0 0 0-11 4.5l-.9 1.3-.4 1.4"/>
<path d="M339.7 185.1a16.1 16.1 0 0 0-11 4.5l-.9 1.3-.4 1.4M339.7 181.3v3.8M342.3 180.6l-.8 .4-1.8 .3M342.3 184.4l-.8 .4-1.8 .3M342.3 180.6v3.8M343.3 187.9l.1 .3 1 .6M343.3 187.9l.9 .6M343.3 183.8v4.1M344.2 188.5l.3 .3 .7-.3M344.2 188.5v-1.7l1 .6v1.6M345.2 189l.1 .3 1 .6M345.2 189l.9 .6"/>
<path d="M346.1 189.6l.3 .3 .7-.3M346.1 189.6v-1.7l1 .6v1.6M347.1 181.7a.58 .58 0 0 1 .6-.1 .58 .58 0 0 1 .3 .6M347.1 190.1l.1 .3 1 .6M347.1 181.7l-4.8 2.7M347.1 190.1l.9 .5M347.1 181.7l.9 .5M348 182.2v8.4M350.9 182.1a1.81 1.81 0 0 1 1.7 2.3l-.8 .8M351.1 185.1l.5 .2M351.8 189l-3.4 2-.3-.1-.1-.3M351.8 185.2l-.2 .1"/>
<path d="M351.8 185.2v3.8M352.8 183.9v3.8l-.3 .8-.7 .5M92.2 200.5a2.26 2.26 0 0 1 2.4-.6 2.26 2.26 0 0 1 1.5 1.9v13.6a2.84 2.84 0 0 1-1.1 2.3l-4 3.1a3 3 0 0 1-3.2 .3 3 3 0 0 1-1.7-2.7v-3.5a4.6 4.6 0 0 1 1.1-3 27.2 27.2 0 0 0 4.8-11.1zM98.1 216.8a1.99 1.99 0 0 0 2.1 2M98.1 216.8h1.6M99.7 216.8l.1 .3 .4 .2M100.2 218.8l-1.6 .6-14.3 10.9a.56 .56 0 0 0-.1 .6 .56 .56 0 0 0 .5 .4h45.2a2.05 2.05 0 0 0 2-2v-8.5a2.05 2.05 0 0 0-2-2M100.2 217.3v1.5M100.2 218.8h64.9M100.2 217.3h64.9M135.4 218.8a2.05 2.05 0 0 0-2 2v8.5a2.05 2.05 0 0 0 2 2h45.2a.56 .56 0 0 0 .5-.4 .56 .56 0 0 0-.2-.6l-14.2-10.9-1.6-.6M165.1 217.3v1.5"/>
<path d="M165.7 216.8l-.2 .3-.4 .2M165.7 216.8h1.4M167.1 216.8a1.99 1.99 0 0 1-2 2M169.7 200.4a2.33 2.33 0 0 1 3.8 1 28.7 28.7 0 0 0 5.3 11.5l.3 1.6v3.9a2.99 2.99 0 0 1-1.6 2.7 2.99 2.99 0 0 1-3.2-.3l-4-3.1a3.1 3.1 0 0 1-1.1-2.3v-13.6l.1-.8zM308.4 204.5v3.8a2.41 2.41 0 0 0 2.5 1.9h1.7l1.5-.5M309.6 203.1a1.54 1.54 0 0 0-1.2 1.6 1.54 1.54 0 0 0 1.4 1.4 5.2 5.2 0 0 0 4.3-.2M309.6 203.1l.7 .3M310.1 202.3l-.5 .8M310.1 202.3l.7 .4M310.5 204.1a1.75 1.75 0 0 1 2.6 .4 1.63 1.63 0 0 1-2.8 0zM310.7 204v1.1M310.8 202.7l-.5 .7"/>
<path d="M312.4 202.2l1.7 1M312.4 202.2l-2.1 1.2M314 204.6l-.4 .7 .7 .5M314 204.6l.7 .4M314.1 205.9v3.8M314.3 205.8l-.2 .1M314.7 205l-.4 .8M0 222h25M0 235h25M84.7 233.9v1M84.7 236.3v1M84.7 237.3a5 5 0 0 0 5 5.5 5 5 0 0 0 5-5.5"/>
<path d="M84.7 234.9v1.4M84.7 233.9h1.4M84.7 234.9h1.4M84.7 236.3h1.4M86.1 233.9v1M86.1 236.3v1h-1.4M86.1 233.9v-1.1h7v1.1M86.1 234.9v1.4M91.3 227.5l7.9-6.1 1.2-.6h27.5a1.93 1.93 0 0 1 2 2v4.5a1.99 1.99 0 0 1-2 2h-36a1 1 0 0 1-1-.7 1 1 0 0 1 .4-1.1zM93.1 233.9v1M93.1 236.3v1h1.6M93.1 234.9v1.4"/>
<path d="M93.1 233.9h1.6M93.1 234.9h1.6M93.1 236.3h1.6M94.7 233.9v1M94.7 236.3v1M94.7 233.9v-1.1h75.9v1.1M94.7 234.9v1.4M136 221.3l.6-.4 .8-.1h27.6l1.1 .6 7.9 6.1a1.01 1.01 0 0 1 .3 1.1 1.01 1.01 0 0 1-.9 .7h-36a2.05 2.05 0 0 1-2-2v-4.9zM170.6 233.9v1M170.6 236.3v1M170.6 237.3a5 5 0 0 0 5 5.5 5 5 0 0 0 5.1-5.5M170.6 234.9v1.4"/>
<path d="M170.6 233.9h1.6M170.6 234.9h1.6M170.6 236.3h1.6M172.2 233.9v1M172.2 236.3v1h-1.6M172.2 233.9v-1.1h6.9v1.1M172.2 234.9v1.4M179.1 233.9v1M179.1 236.3v1h1.6M179.1 234.9v1.4M179.1 233.9h1.6M179.1 234.9h1.6"/>
<path d="M179.1 236.3h1.6M180.7 233.9v1M180.7 236.3v1M180.7 234.9v1.4M325.2 235.9v28.2M367.4 235.9v56.1M400.2 235.9v28.3M415.9 235.9h-211.5v56.1M415.9 222.3h-128v69.7M0 248h25M204.4 252.3h83.5M367.4 250.4h48.5"/>
<path d="M0 261h25M0 274h25M204.4 264.1h211.5M367.4 278.1h48.5M0 287h25"/>
<circle cx="87.7" cy="39.4" r="2.1"/>
<circle cx="177.6" cy="39.4" r="2.1"/>
<circle cx="132.7" cy="58.8" r="1.51"/>
<circle cx="119.7" cy="71.8" r="1.71"/>
<circle cx="121.4" cy="78.3" r="1.5"/>
<circle cx="126.1" cy="60.5" r="1.7"/>
<circle cx="132.6" cy="71.8" r="17.5"/>
<circle cx="132.7" cy="71.8" r="9"/>
<circle cx="139.1" cy="60.5" r="1.69"/>
<circle cx="143.9" cy="78.3" r="1.5"/>
<circle cx="145.6" cy="71.8" r="1.69"/>
<circle cx="126.2" cy="83.1" r="1.71"/>
<circle cx="139.1" cy="83.1" r="1.71"/>
<circle cx="89.7" cy="117.4" r="2.1"/>
<circle cx="175.7" cy="117.4" r="2.1"/>
<circle cx="87.7" cy="159.8" r="2.1"/>
<circle cx="177.6" cy="159.8" r="2.1"/>
<circle cx="132.7" cy="179.2" r="1.5"/>
<circle cx="119.7" cy="192.2" r="1.7"/>
<circle cx="121.4" cy="198.7" r="1.48"/>
<circle cx="126.2" cy="181" r="1.71"/>
<circle cx="132.6" cy="192.2" r="17.5"/>
<circle cx="132.7" cy="192.2" r="9"/>
<circle cx="139.2" cy="181" r="1.69"/>
<circle cx="143.9" cy="198.7" r="1.51"/>
<circle cx="145.6" cy="192.2" r="1.69"/>
<circle cx="126.2" cy="203.5" r="1.7"/>
<circle cx="139.1" cy="203.5" r="1.7"/>
<circle cx="89.7" cy="237.8" r="2.1"/>
<circle cx="175.7" cy="237.8" r="2.1"/>
</g>
<path d="M407.4 256.9l-5.9 .1M408.7 256.9h6M411.7 253.9v6" fill="none" stroke="#191924" stroke-width=".27" stroke-dasharray="6.3 1.3 1.3 1.3" stroke-dashoffset="3"/>
<path d="M235 292h180.9" fill="none" stroke="#c0c0c0" stroke-width=".27"/>
<path d="M319.7 0v5M415.9 222.7h4.1M100.4 292v5M207.2 292v5M314 292v5" fill="none" stroke="#00f" stroke-width=".27"/>
<path d="M406.4 255h.1" fill="none" stroke="#0ff" stroke-width=".27"/>
<g fill="#000">
<path d="M135.6 13.4l5.1 .5-5.1 .5zM135.6 142.9l5.1 .5-5.1 .5z"/>
<path d="M72.6 39.4l.6 3h-1.1zM72.1 114.4h1.1l-.6 3zM192.7 44.4l.4 3h-.9zM192.2 109.4h.9l-.4 3zM232.4 34.4l.5 3h-1zM231.9 119.4h1l-.5 3zM239.7 47.4l.5 3h-1zM239.2 106.4h1l-.5 3zM301.8 62.8l.5 3h-1zM301.3 77.8h1l-.5 3zM313.3 54.3l.5 3h-1zM312.8 86.3h1l-.5 3zM191 192.2l.5 3h-1zM190.5 229.8h1l-.5 3z"/>
<path d="M174.7 27.9l3 .5-3 .5zM87.7 28.4l3-.5v1zM179.6 135.4l3 .5-3 .5zM82.7 135.9l3-.5v1zM290.4 137.9l3 .5-3 .5zM246 138.4l3-.5v1z"/>
<path d="M286.5 22.5l3 .5-3 .5zM246 23l3-.5v1z"/>
<path d="M105 52.3a.32 .32 0 0 0 0 .5 .32 .32 0 0 0 .5-.1 .32 .32 0 0 0-.1-.5l-.2 .3 .2-.3zM102.1 57.4l-.2 .4 .2 .2 .1-.3-.1 .3a.34 .34 0 0 0 .5-.3 .34 .34 0 0 0-.5-.3z"/>
<path d="M129.6 50.9l3 .3-2.9 .7zM116.1 58.7l.8 .6-2.1 2.2z"/>
<path d="M261.4 89.8l3 .5-3 .5zM246 90.3l3-.5v1z"/>
<path d="M89.6 130.5l3-.5v1zM172.6 130l3 .5-3 .5zM183.2 33.6l-1.9 2.4 2.6-1.6zM113.3 92.1l-1.6 2.5 2.4-1.9zM106.8 82.7l.4 .9 2.6-1.7zM121.2 192.9l2.6 1.7 .3-.9zM115.6 189.9l-.5 .9 3 .7zM122.8 198.1l2.9-.7-.4-.9zM117.1 200.1l.3 .9 2.6-1.7z"/>
<path d="M268.5 127.2l3 .5-3 .5zM246 127.7l3-.5v1z"/>
<path d="M146.9 161.5l2.4 1.9-2.9-1zM116 163.4l2.4-1.9 .5 .9z"/>
<path d="M125.3 178l1.8 2.5-.9-3zM138.2 204l.9 2.9 .8-.4z"/>
<circle cx="271.5" cy="98.4" r=".17"/>
</g>
<g fill="#fff" stroke="#fff" stroke-width=".35">
<path d="M36.7 9.6h31v5.9h-31z"/>
<path d="M334.9 250.2h22.4v4.3h-22.4z"/>
<path d="M55.7 166.9h16.3v5.7h-16.3z"/>
<path d="M54.8 170.9h8.1v5.8h-8.1z"/>
<path d="M56.8 212.7h8.2v5.7h-8.2z"/>
<path d="M375.9 20.2h17.4v6h-17.4z"/>
<path d="M5.6 248.5h13.6v4.3h-13.6z"/>
<path d="M7 274.5h9.6v4.3h-9.6z"/>
<path d="M7 287.5h9.6v4.3h-9.6z"/>
<path d="M7 261.5h10.9v4.2h-10.9z"/>
<path d="M3.3 217.4h19.1v4.2h-19.1z"/>
<path d="M7 235.4h9.6v4.2h-9.6z"/>
<path d="M7.1 222.5h9.5v4.2h-9.5z"/>
<path d="M292.5 250.2h28.5v4.3h-28.5z"/>
<path d="M404.4 237.3h8.2v4.2h-8.2z"/>
<path d="M215.3 237.3h16.3v4.2h-16.3z"/>
<path d="M251.9 237.3h32.6v4.2h-32.6z"/>
<path d="M205.7 255.8h8.2v4.2h-8.2z"/>
<path d="M212.5 245.5h24.4v4.3h-24.4z"/>
<path d="M375.1 237.3h16.3v4.3h-16.3z"/>
<path d="M337.9 237.3h16.3v4.3h-16.3z"/>
<path d="M342.2 224.2h50.8v4.4h-50.8z"/>
<path d="M297.3 237.3h16.3v4.2h-16.3z"/>
<path d="M404.8 265.2h10.2v4.2h-10.2z"/>
<path d="M389.6 265.2h10.2v4.2h-10.2z"/>
<path d="M289.3 272h10.2v4.2h-10.2z"/>
<path d="M303.3 265.5h10.2v4.2h-10.2z"/>
<path d="M289.3 279.5h10.2v4.2h-10.2z"/>
<path d="M327.2 286.5h10.2v4.3h-10.2z"/>
<path d="M373 286.3h36.6v4.2h-36.6z"/>
<path d="M327.2 279.4h10.2v4.2h-10.2z"/>
<path d="M370.6 265.2h12.3v4.2h-12.3z"/>
<path d="M289.3 286.6h10.2v4.2h-10.2z"/>
<path d="M305.4 272.5h12.2v4.3h-12.2z"/>
<path d="M231.3 271.1h28.3v3h-28.3z"/>
<path d="M216.6 281.9h19.8v2.9h-19.8z"/>
<path d="M257.3 281.9h16.9v2.9h-16.9z"/>
<path d="M225.7 264.7h39.5v5.2h-39.5z"/>
<path d="M367.8 279.4h16.3v4.2h-16.3z"/>
<path d="M340.8 265.5h10.2v4.2h-10.2z"/>
<path d="M327.2 272.5h10.2v4.3h-10.2z"/>
<path d="M375.1 251.4h16.3v4.2h-16.3z"/>
<path d="M37.8 239.9h19v4.4h-19z"/>
<path d="M37.8 249.7h50.8v4.4h-50.8z"/>
<path d="M37.8 254.7h86.7v4.4h-86.7z"/>
<path d="M37.8 259.6h139.7v4.4h-139.7z"/>
<path d="M37.8 264.5h95.2v4.4h-95.2z"/>
<path d="M37.8 269.4h80.4v4.5h-80.4z"/>
<path d="M37.8 274.4h55v4.4h-55z"/>
<path d="M328.5 229.2h78.3v4.4h-78.3z"/>
<path d="M342.2 223.6h51.5v3.6h-51.5z"/>
</g>
<g font-size="5.8">
<text x="127.7" y="16">A</text>
<text x="265.4" y="14.3">A-A</text>
<text x="394.8" y="18">6.3</text>
<text x="127.7" y="145.5">A</text>
</g>
<text font-size="4.5" x="55.9" y="213">3</text>
<text font-size="4.3" x="55.7" y="171.3">3.4</text>
<text font-size="4.2" fill="#1f2633" x="294.5" y="230">ROBOSKIN</text>
<g font-size="4.1">
<text x="49.6" y="4.3">1</text>
<text x="155.1" y="4.6">2</text>
<text x="261.4" y="4.6">3</text>
<text x="366.6" y="4.6">4</text>
<text x="264.5" y="22.4">43.5</text>
<text x="123.7" y="27.8">90</text>
<text x="137.1" y="27.8">◇</text>
<text x="187.3" y="31.5">R5</text>
<text x="416.9" y="36.3">A</text>
<text x="103" y="55.4" transform="rotate(-60 103 55.4)">6</text>
<text x="117.3" y="56.6" transform="rotate(-34 117.3 56.6)">6 0 °</text>
<text x="72.1" y="77.3" transform="rotate(-90 72.1 77.3)">◇</text>
<text x="231.8" y="77.7" transform="rotate(-90 231.8 77.7)">88</text>
<text x="301.2" y="72.5" transform="rotate(-90 301.2 72.5)">18</text>
<text x="312.8" y="72.5" transform="rotate(-90 312.8 72.5)">35</text>
<text x="110.2" y="81.8">R25</text>
<text x="192.1" y="80.6" transform="rotate(-90 192.1 80.6)">68</text>
<text x="239.2" y="80.5" transform="rotate(-90 239.2 80.5)">62</text>
<text x="252.1" y="89.7">18.5</text>
<text x="72.1" y="90.7" transform="rotate(-90 72.1 90.7)">78</text>
<text x="113.2" y="91">R31</text>
<text x="416.9" y="111.3">B</text>
<text x="123.7" y="129.9">86</text>
<text x="137.1" y="129.9">◇</text>
<text x="256" y="127.1">25.5</text>
<text x="129.4" y="135.3">100</text>
<text x="265.6" y="137.8">47.5</text>
<text x="130.3" y="158.2" transform="rotate(3 130.3 158.2)">6 0 °</text>
<text x="45.7" y="171.3">6×</text>
<text x="416.9" y="185.3">C</text>
<text x="45.9" y="213">3×</text>
<text x="69.8" y="213">4◇</text>
<text x="147.5" y="211.5">26</text>
<text x="161" y="211.5">◇</text>
<text x="190.4" y="218.4" transform="rotate(-90 190.4 218.4)">40.58</text>
<text x="374.1" y="247.7">AL6061-T6</text>
<text x="416.7" y="264.6">D</text>
<text x="343.1" y="276">2026/8/6</text>
<text x="386.9" y="276">79.79</text>
<text x="406.3" y="276">1:1</text>
<text x="397.9" y="283">A3</text>
<text x="49.6" y="295.6">1</text>
<text x="154.9" y="296">2</text>
<text x="264.7" y="296">3</text>
<text x="366.6" y="296">4</text>
</g>
<text font-size="3.8" x="36.7" y="14.2">ROBOSKIN.0231</text>
<g font-size="3.5" fill="#111">
<text x="65.1" y="170.3">רבוע</text>
<text x="297.3" y="240.2">קלחה םש</text>
<text x="375.1" y="240.2">רמוח</text>
<text x="404.4" y="240.2">תומכ</text>
<text x="212.5" y="248.4">יעבט ןווגב ןוגליא</text>
<text x="375.1" y="254.2">רמוחה ןקת</text>
<text x="38.7" y="262.5">IT13;תלוביס תגרד GB/T 1800.1-2020, יפל :וניוצ אלש תויווק תודימל תולוביס3.</text>
<text x="38.7" y="267.4">K;הגרד GB/T1184-1996, יפל :וניוצ אלש םוקימו הרוצ תולוביס4.</text>
<text x="226.6" y="267.6">/ Limitוניוצ אלש תולוביס</text>
<text x="340.8" y="268.4">ךיראת</text>
<text x="289.3" y="274.9">ןונכת</text>
<text x="327.2" y="275.4">ןונכת</text>
<text x="289.3" y="282.4">הקידב</text>
<text x="327.2" y="282.3">הקידב</text>
<text x="367.8" y="282.3">ןויליג לדוג</text>
<text x="289.3" y="289.5">רושיא</text>
<text x="327.2" y="289.4">רושיא</text>
<text x="373.9" y="289.2">1ךותמ 1 ןויליג</text>
</g>
<g font-size="3.3" fill="#111">
<text x="7" y="277.2">המיתח</text>
<text x="7" y="290.3">ךיראת</text>
</g>
<text font-size="3.1" fill="#111" x="37.8" y="242.4">תוינכט תושירד</text>
<g font-size="3" fill="#111">
<text x="37.8" y="257.1">;</text>
<text x="38.6" y="257.1">םיגרבותמ םירוח יחתפ תוהקל שי: 0.5×45°; וניוצ אלש תווצק תייהק2.</text>
<text x="205.7" y="258.2">תורעה</text>
<text x="390.4" y="267.6">gלקשמ</text>
<text x="38.5" y="271.9">SC;בושח ןייפאמ ןייצמ CC, ◇ יטירק ןייפאמ ןייצמ ▽ ,טוטרשב5.</text>
</g>
<g font-size="2.9" fill="#111">
<text x="375.9" y="22.5">רתי</text>
<text x="375.9" y="25.6">:</text>
<text x="376.7" y="25.6">םיחטשמה</text>
</g>
<text font-size="2.9" x="328.5" y="232.7">ROBOSKIN</text>
<g font-size="2.8" fill="#111">
<text x="337.9" y="239.6">טוטרשה ההזמ</text>
<text x="37.8" y="252">;</text>
<text x="38.5" y="252">םידרגו רמוח יפדוע ,תודח תוניפ ריסהל שי1.</text>
<text x="217.4" y="284.1">\ Chamferהזאפ</text>
<text x="258" y="284.2">/ Angleתיווז</text>
</g>
<g font-size="2.8">
<text x="334.9" y="253.6">ROBOSKIN.0231</text>
<text x="205.6" y="280.8">±0.05</text>
<text x="207" y="277.2">&gt;0.5</text>
<text x="216" y="280.8">±0.05</text>
<text x="217.9" y="277.2">＞3</text>
<text x="227" y="280.8">±0.1</text>
<text x="228.5" y="277.2">＞6</text>
<text x="236.3" y="280.8">±0.15</text>
<text x="237.5" y="277.2">＞30</text>
<text x="247.4" y="280.8">±0.2</text>
<text x="247.4" y="277.2">＞120</text>
<text x="257.1" y="280.8">±0.3</text>
<text x="257.1" y="277.2">＞400</text>
<text x="266.6" y="277.2">＞1000</text>
<text x="267.3" y="280.8">±0.5</text>
<text x="278" y="277.2">＞2000</text>
<text x="279.9" y="280.8">±1</text>
<text x="207" y="287.8">&gt;0.5</text>
<text x="217.9" y="287.8">＞3</text>
<text x="228.5" y="287.8">＞6</text>
<text x="237.5" y="287.8">＞30</text>
<text x="248.4" y="287.8">&lt;10</text>
<text x="257.8" y="287.8">＞10</text>
<text x="268" y="287.8">＞50</text>
<text x="278.5" y="287.8">＞120</text>
<text x="207.1" y="291.3">±0.2</text>
<text x="217.3" y="291.3">±0.5</text>
<text x="228.5" y="291.3">±1</text>
<text x="238.7" y="291.3">±2</text>
<text x="248.6" y="291.1">±1°</text>
<text x="257.8" y="291.1">±30’</text>
<text x="268.1" y="291.1">±10’</text>
<text x="278.6" y="291.2">±20’</text>
</g>
<g font-size="2.7" fill="#111">
<text x="303.3" y="267.7">תווצ שיא</text>
<text x="37.8" y="276.6">.</text>
<text x="38.5" y="276.6">עבוקה רוקמה אוה 3D לדומ ,וניוצ אלש תודימל6.</text>
</g>
<text font-size="2.6" fill="#111" x="215.3" y="239.5">חטש ינפ לופיט</text>
<g font-size="2.5" fill="#111">
<text x="251.9" y="239.4">)ימיכ לופיט תוברל( ימרת לופיט</text>
<text x="370.6" y="267.3">הסרג רפסמ</text>
<text x="404.8" y="267.3">הדימ הנק</text>
</g>
<g font-size="2.4">
<text x="129.8" y="27.8">±0.20</text>
<text x="72.1" y="84.6" transform="rotate(-90 72.1 84.6)">±0.20</text>
<text x="129.8" y="129.9">±0.20</text>
<text x="60" y="210.6">+0.10</text>
<text x="153.7" y="211.5">±0.10</text>
</g>
<g font-size="2.3">
<text x="61.2" y="213">0</text>
<text x="342.2" y="226.5">ROBOSKIN</text>
</g>
<text font-size="2.3" fill="#111" x="231.9" y="273">\ Liner Measureתיווק הדימ</text>
<g font-size="2.1" fill="#111">
<text x="56.8" y="214.4">םיחוורמב</text>
<text x="56.8" y="216.5">םיווש</text>
</g>
<g font-size="2" fill="#111">
<text x="3.3" y="219">םיפתושמ םיקלח םושיר</text>
<text x="3.3" y="221">רזוח שומישב וא</text>
<text x="7.1" y="224.2">תקתעה</text>
<text x="7.1" y="226.3">טוטרש</text>
<text x="5.6" y="250.2">טוטרש רפסמ</text>
<text x="292.5" y="251.9">שארה תנקתה תבשות</text>
<text x="5.6" y="252.3">םדוק רוקמ</text>
<text x="292.5" y="254">יביטקארטניאה</text>
<text x="7" y="263.1">רפסמ</text>
<text x="7" y="265.3">רוקמ טוטרש</text>
<text x="305.4" y="274.2">Lu</text>
<text x="305.4" y="276.3">Zhecheng</text>
</g>
<g font-size="1.7" fill="#111">
<text x="7" y="238.6">טוטרשה</text>
<text x="7" y="236.8">קתעה תקידב</text>
</g>
</svg>
